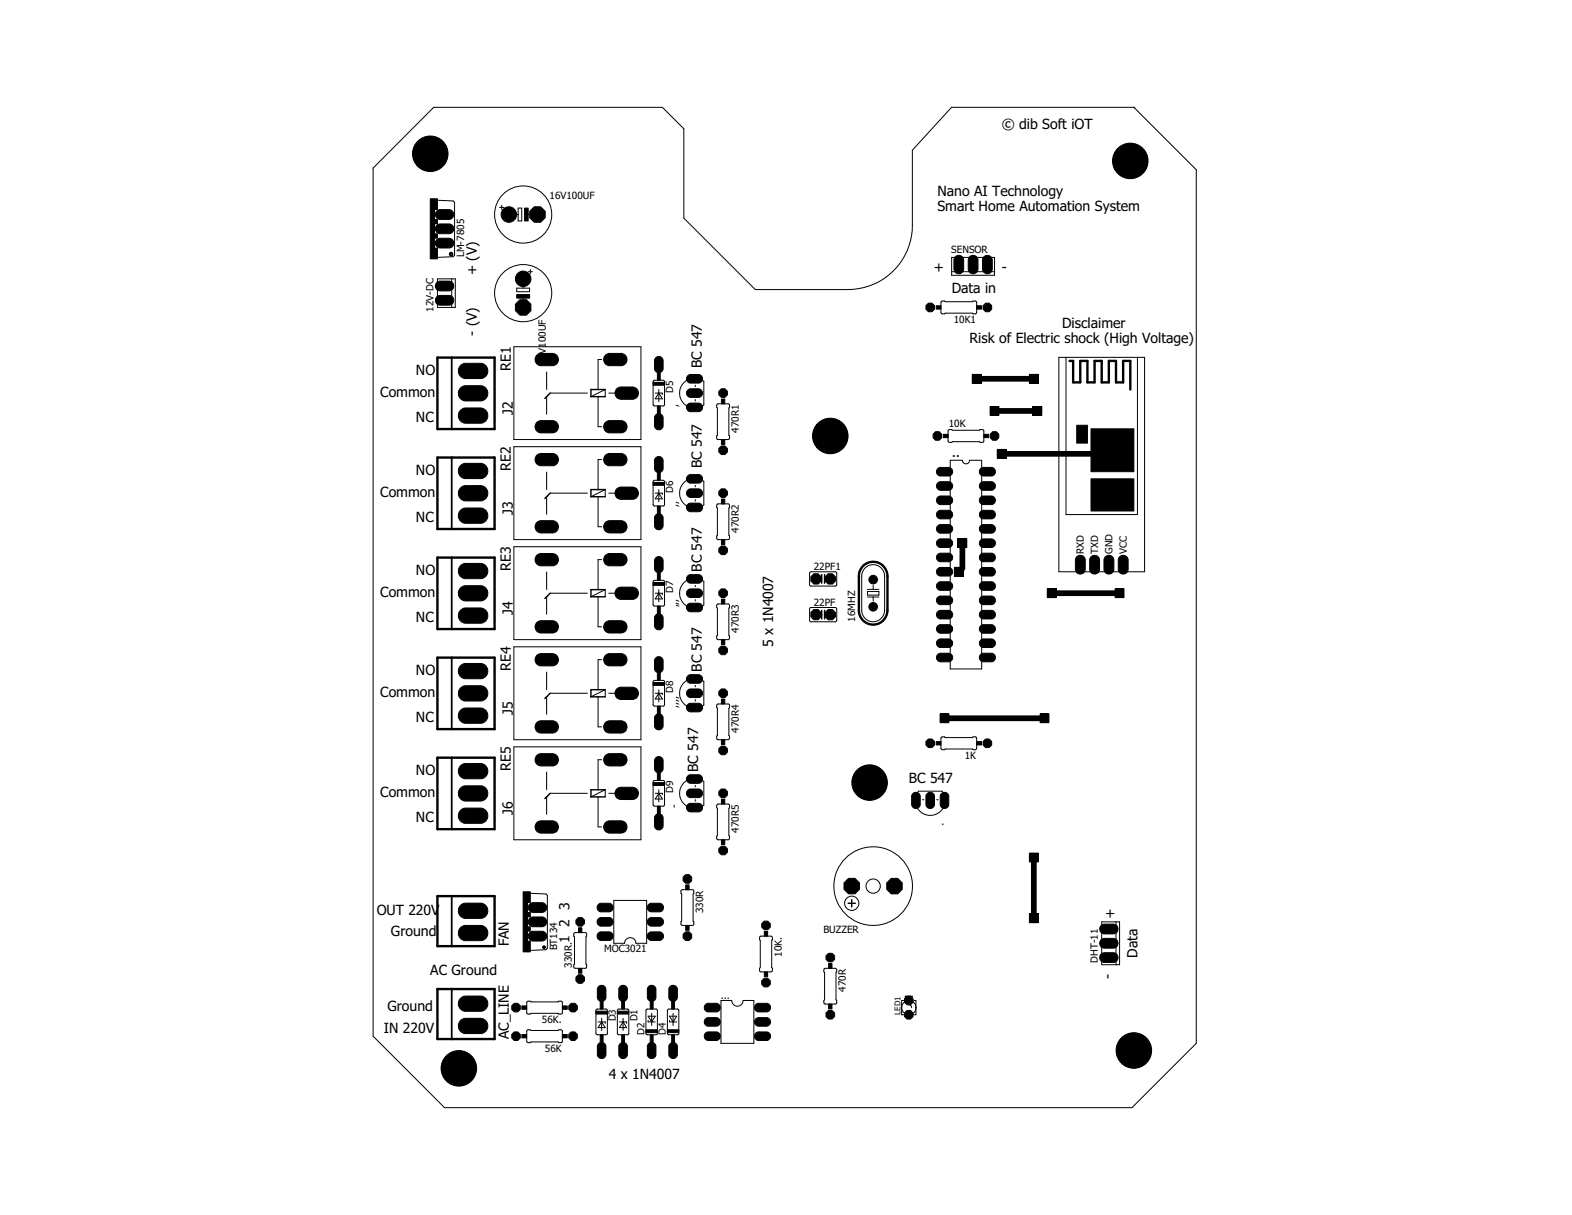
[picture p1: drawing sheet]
<svg xmlns="http://www.w3.org/2000/svg" width="279mm" height="216mm" viewBox="0 0 279 216" stroke-linecap="round" stroke-linejoin="round" font-family="sans-serif">
<path d="M173.6 67.3h10.1M176.8 73h7.6M171 96.5v4.5l-.6 .6M178 80.6h18.4M186.9 105.4h12.1M167.9 127.6h17.8M183.7 152.4v10.8" fill="none" stroke="#000" stroke-width="1"/>
<path d="M169.7 100.9h1.4v1.4h-1.4z" fill="#000" stroke="#000" stroke-width=".18"/>
<circle cx="170.4" cy="101.6" r=".44" fill="#fff" stroke="#000" stroke-width=".18"/>
<path d="M170.4 95.8h1.3v1.4h-1.3z" fill="#000" stroke="#000" stroke-width=".18"/>
<circle cx="171" cy="96.5" r=".44" fill="#fff" stroke="#000" stroke-width=".18"/>
<path d="M186.2 104.7h1.4v1.4h-1.4z" fill="#000" stroke="#000" stroke-width=".18"/>
<circle cx="186.9" cy="105.4" r=".44" fill="#fff" stroke="#000" stroke-width=".18"/>
<path d="M198.3 104.7h1.4v1.4h-1.4z" fill="#000" stroke="#000" stroke-width=".18"/>
<circle cx="199" cy="105.4" r=".44" fill="#fff" stroke="#000" stroke-width=".18"/>
<path d="M183.7 72.3h1.4v1.4h-1.4z" fill="#000" stroke="#000" stroke-width=".18"/>
<circle cx="184.4" cy="73" r=".44" fill="#fff" stroke="#000" stroke-width=".18"/>
<path d="M176.1 72.3h1.3v1.4h-1.3z" fill="#000" stroke="#000" stroke-width=".18"/>
<circle cx="176.8" cy="73" r=".44" fill="#fff" stroke="#000" stroke-width=".18"/>
<path d="M177.4 80h1.3v1.3h-1.3z" fill="#000" stroke="#000" stroke-width=".18"/>
<circle cx="178" cy="80.6" r=".44" fill="#fff" stroke="#000" stroke-width=".18"/>
<path d="M195.8 80h1.3v1.3h-1.3z" fill="#000" stroke="#000" stroke-width=".18"/>
<circle cx="196.4" cy="80.6" r=".44" fill="#fff" stroke="#000" stroke-width=".18"/>
<path d="M183.1 151.7h1.3v1.4h-1.3z" fill="#000" stroke="#000" stroke-width=".18"/>
<circle cx="183.7" cy="152.4" r=".44" fill="#fff" stroke="#000" stroke-width=".18"/>
<path d="M183.1 162.5h1.3v1.4h-1.3z" fill="#000" stroke="#000" stroke-width=".18"/>
<circle cx="183.7" cy="163.2" r=".44" fill="#fff" stroke="#000" stroke-width=".18"/>
<path d="M167.2 127h1.4v1.3h-1.4z" fill="#000" stroke="#000" stroke-width=".18"/>
<circle cx="167.9" cy="127.6" r=".44" fill="#fff" stroke="#000" stroke-width=".18"/>
<path d="M185 127h1.3v1.3h-1.3z" fill="#000" stroke="#000" stroke-width=".18"/>
<circle cx="185.7" cy="127.6" r=".44" fill="#fff" stroke="#000" stroke-width=".18"/>
<path d="M183.1 66.6h1.3v1.4h-1.3z" fill="#000" stroke="#000" stroke-width=".18"/>
<circle cx="183.7" cy="67.3" r=".44" fill="#fff" stroke="#000" stroke-width=".18"/>
<path d="M172.9 66.6h1.4v1.4h-1.4z" fill="#000" stroke="#000" stroke-width=".18"/>
<circle cx="173.6" cy="67.3" r=".44" fill="#fff" stroke="#000" stroke-width=".18"/>
<circle cx="76.5" cy="27.3" r="3" fill="#000" stroke="#000" stroke-width=".18"/>
<circle cx="76.5" cy="27.3" r="2.54" fill="#fff" stroke="#000" stroke-width=".18"/>
<circle cx="200.9" cy="28.6" r="3" fill="#000" stroke="#000" stroke-width=".18"/>
<circle cx="200.9" cy="28.6" r="2.54" fill="#fff" stroke="#000" stroke-width=".18"/>
<circle cx="81.6" cy="189.8" r="3" fill="#000" stroke="#000" stroke-width=".18"/>
<circle cx="81.6" cy="189.8" r="2.54" fill="#fff" stroke="#000" stroke-width=".18"/>
<circle cx="201.5" cy="186.7" r="3" fill="#000" stroke="#000" stroke-width=".18"/>
<circle cx="201.5" cy="186.7" r="2.54" fill="#fff" stroke="#000" stroke-width=".18"/>
<circle cx="154.6" cy="139.1" r="3" fill="#000" stroke="#000" stroke-width=".18"/>
<circle cx="154.6" cy="139.1" r="2.54" fill="#fff" stroke="#000" stroke-width=".18"/>
<circle cx="147.6" cy="77.5" r="3" fill="#000" stroke="#000" stroke-width=".18"/>
<circle cx="147.6" cy="77.5" r="2.54" fill="#fff" stroke="#000" stroke-width=".18"/>
<g fill="#000" stroke="#000" stroke-width=".18">
<path d="M76.5 35.3h.7v10.7h-.7zM77.2 39h.5v.8h-.5zM77.2 35.3h.5v1.9h-.5zM77.6 37.6l.5-.3h1.8a.87 .87 0 0 1 .8 .8 .87 .87 0 0 1-.8 .9h-1.8a.88 .88 0 0 1-.5-1.4zM93.2 37h.7v2.3h-.7zM77.2 44.1h.5v1.9h-.5zM77.2 41.6h.5v.7h-.5zM77.6 42.7l.5-.4h1.8a.87 .87 0 0 1 .8 .9 .87 .87 0 0 1-.8 .9h-1.8a.88 .88 0 0 1-.5-1.4zM77.6 40.1l.5-.3h1.8a.87 .87 0 0 1 .8 .9 .87 .87 0 0 1-.8 .8h-1.8a.88 .88 0 0 1-.5-1.4zM78.8 53.1h.5v.5h-.5zM78.8 50.6h.5v.5h-.5zM77.6 50.3l.5-.3h1.8a.87 .87 0 0 1 .8 .8 .87 .87 0 0 1-.8 .9h-1.8a.88 .88 0 0 1-.5-1.4z"/>
<path d="M77.6 52.8l.5-.3h1.8a.87 .87 0 0 1 .8 .9 .87 .87 0 0 1-.8 .8h-1.8a.88 .88 0 0 1-.5-1.4zM91.8 52.3h2.3v.7h-2.3zM166.4 54.3h.8v.6h-.8zM170.2 46.8h.5v.5h-.5zM169.7 45.7a.88 .88 0 0 1 .9-.3 .88 .88 0 0 1 .7 .7v1.8a.87 .87 0 0 1-.9 .7 .87 .87 0 0 1-.9-.7v-1.8zM172.7 46.8h.5v.5h-.5zM173.6 54.3h.9v.6h-.9zM172.3 45.7a.88 .88 0 0 1 .9-.3 .88 .88 0 0 1 .6 .7v1.8a.87 .87 0 0 1-.8 .7 .87 .87 0 0 1-.9-.7v-1.8zM175.2 46.8h.5v.5h-.5zM174.8 45.7a.88 .88 0 0 1 .9-.3 .88 .88 0 0 1 .7 .7v1.8a.87 .87 0 0 1-.9 .7 .87 .87 0 0 1-.9-.7v-1.8zM81.8 73l.4-.4 .5-.1h2.8a1.36 1.36 0 0 1 1.2 1.4 1.36 1.36 0 0 1-1.2 1.3h-2.8a1.37 1.37 0 0 1-.9-2.2zM81.8 69l.4-.3 .5-.2h2.8a1.36 1.36 0 0 1 1.2 1.4 1.36 1.36 0 0 1-1.2 1.3h-2.8a1.37 1.37 0 0 1-.9-2.2z"/>
<path d="M81.8 65l.4-.3 .5-.1h2.8a1.36 1.36 0 0 1 1.2 1.3 1.36 1.36 0 0 1-1.2 1.4h-2.8a1.37 1.37 0 0 1-.9-2.3zM83.6 65.4h1v1h-1zM83.6 69.4h1v1h-1zM83.6 73.3h1v1.1h-1zM95.3 75.2l.8-.5h2.2a1.1 1.1 0 0 1 1 1.1 1.1 1.1 0 0 1-1 1.1h-2.2a1.12 1.12 0 0 1-.8-1.7zM95.5 63l.6-.2h2.2a1.1 1.1 0 0 1 1 1.1 1.1 1.1 0 0 1-1 1.1h-2.2a1.11 1.11 0 0 1-1-.8 1.11 1.11 0 0 1 .4-1.2zM107.5 63.2l.7-.4h2.3a1.1 1.1 0 0 1 1 1.1 1.1 1.1 0 0 1-1 1.1h-2.3a1.12 1.12 0 0 1-.7-1.8zM107.5 75.2l.7-.5h2.3a1.1 1.1 0 0 1 1 1.1 1.1 1.1 0 0 1-1 1.1h-2.3a1.12 1.12 0 0 1-.7-1.7zM109.5 69.2l.8-.4h2.2a1.1 1.1 0 0 1 1 1.1 1.1 1.1 0 0 1-1 1.1h-2.2a1.12 1.12 0 0 1-.8-1.8zM116.1 67.9h2v.6h-2zM116.8 72.1h.5v1.9h-.5zM116.8 65.7h.5v1.9h-.5z"/>
<path d="M116.5 63.6a.77 .77 0 0 1 .8-.2 .77 .77 0 0 1 .6 .6v1.6a.77 .77 0 0 1-.8 .6 .77 .77 0 0 1-.8-.6v-1.6zM116.5 73.8a.77 .77 0 0 1 .8-.3 .77 .77 0 0 1 .6 .7v1.5a.77 .77 0 0 1-.8 .7 .77 .77 0 0 1-.8-.7v-1.5zM122.2 71.9l.5-.3h1.5a.77 .77 0 0 1 .7 .8 .77 .77 0 0 1-.7 .8h-1.5a.76 .76 0 0 1-.5-1.3zM122.2 66.8l.5-.3h1.5a.77 .77 0 0 1 .7 .8 .77 .77 0 0 1-.7 .8h-1.5a.76 .76 0 0 1-.5-1.3zM122.2 69.4l.5-.3h1.5a.77 .77 0 0 1 .7 .7 .77 .77 0 0 1-.7 .8h-1.5a.76 .76 0 0 1-.5-1.2zM128.2 78.1h.6v.9h-.6zM128.2 70.9h.6v.9h-.6zM167.7 77.2h.8v.6h-.8zM172.8 66.5h1.6v1.6h-1.6zM174.9 77.2h.8v.6h-.8zM176 72.2h1.5v1.6h-1.5zM177.2 79.9h1.6v1.5h-1.6z"/>
<path d="M183 66.5h1.5v1.6h-1.5zM183.6 72.2h1.6v1.6h-1.6zM191.4 75.6h1.9v3.1h-1.9zM193.9 76.2h7.6v7.6h-7.6zM195.7 79.9h1.5v1.5h-1.5zM81.8 90.8l.4-.4 .5-.1h2.8a1.36 1.36 0 0 1 1.2 1.3 1.36 1.36 0 0 1-1.2 1.4h-2.8a1.37 1.37 0 0 1-.9-2.2zM81.8 86.8l.4-.4 .5-.1h2.8a1.36 1.36 0 0 1 1.2 1.4 1.36 1.36 0 0 1-1.2 1.3h-2.8a1.37 1.37 0 0 1-.9-2.2zM81.8 82.8l.4-.3 .5-.2h2.8a1.36 1.36 0 0 1 1.2 1.4 1.36 1.36 0 0 1-1.2 1.3h-2.8a1.37 1.37 0 0 1-.9-2.2zM83.6 83.2h1v1h-1zM83.6 87.1h1v1.1h-1zM83.6 91.1h1v1h-1zM95.3 92.9l.8-.4h2.2a1.1 1.1 0 0 1 1 1.1 1.1 1.1 0 0 1-1 1.1h-2.2a1.12 1.12 0 0 1-.8-1.8z"/>
<path d="M95.3 81l.8-.4h2.2a1.1 1.1 0 0 1 1 1.1 1.1 1.1 0 0 1-1 1.1h-2.2a1.12 1.12 0 0 1-.8-1.8zM107.5 81l.7-.4h2.3a1.1 1.1 0 0 1 1 1.1 1.1 1.1 0 0 1-1 1.1h-2.3a1.12 1.12 0 0 1-.7-1.8zM107.5 92.9l.7-.4h2.3a1.1 1.1 0 0 1 1 1.1 1.1 1.1 0 0 1-1 1.1h-2.3a1.12 1.12 0 0 1-.7-1.8zM109.5 87l.8-.4h2.2a1.1 1.1 0 0 1 1 1 1.1 1.1 0 0 1-1 1.1h-2.2a1.12 1.12 0 0 1-.8-1.7zM116.1 85.7h2v.5h-2zM116.8 89.9h.5v1.9h-.5zM116.8 83.4h.5v1.9h-.5zM116.5 81.4a.77 .77 0 0 1 .8-.3 .77 .77 0 0 1 .6 .7v1.5a.77 .77 0 0 1-.8 .7 .77 .77 0 0 1-.8-.7v-1.5zM116.5 91.6a.77 .77 0 0 1 .8-.3 .77 .77 0 0 1 .6 .6v1.6a.77 .77 0 0 1-.8 .6 .77 .77 0 0 1-.8-.6v-1.6zM122.2 89.7l.5-.3h1.5a.77 .77 0 0 1 .7 .8 .77 .77 0 0 1-.7 .7h-1.5a.76 .76 0 0 1-.5-1.2zM122.2 84.6l.5-.3h1.5a.77 .77 0 0 1 .7 .8 .77 .77 0 0 1-.7 .8h-1.5a.76 .76 0 0 1-.5-1.3zM122.2 87.2l.5-.3h1.5a.77 .77 0 0 1 .7 .7 .77 .77 0 0 1-.7 .8h-1.5a.76 .76 0 0 1-.5-1.2z"/>
<path d="M128.2 95.9h.6v.9h-.6zM128.2 88.7h.6v.8h-.6zM166.6 83.4l.5-.3h1.6a.77 .77 0 0 1 .6 .7 .77 .77 0 0 1-.6 .8h-1.6a.76 .76 0 0 1-.5-1.2zM166.6 85.9l.5-.3h1.6a.77 .77 0 0 1 .6 .8 .77 .77 0 0 1-.6 .7h-1.6a.76 .76 0 0 1-.5-1.2zM166.6 88.4l.5-.3h1.6a.77 .77 0 0 1 .6 .8 .77 .77 0 0 1-.6 .8h-1.6a.76 .76 0 0 1-.5-1.3zM166.6 91l.5-.3h1.6a.77 .77 0 0 1 .6 .7 .77 .77 0 0 1-.6 .8h-1.6a.76 .76 0 0 1-.5-1.2zM166.6 93.5l.5-.3h1.6a.77 .77 0 0 1 .6 .8 .77 .77 0 0 1-.6 .7h-1.6a.76 .76 0 0 1-.5-1.2zM166.6 96.1l.5-.3h1.6a.77 .77 0 0 1 .6 .7 .77 .77 0 0 1-.6 .8h-1.6a.76 .76 0 0 1-.5-1.2zM166.6 98.6l.5-.3h1.6a.77 .77 0 0 1 .6 .8 .77 .77 0 0 1-.6 .7h-1.6a.76 .76 0 0 1-.5-1.2zM170.3 95.7h1.5v1.6h-1.5zM174.2 98.6l.5-.3h1.6a.77 .77 0 0 1 .6 .8 .77 .77 0 0 1-.6 .7h-1.6a.76 .76 0 0 1-.5-1.2zM174.2 96.1l.5-.3h1.6a.77 .77 0 0 1 .6 .7 .77 .77 0 0 1-.6 .8h-1.6a.76 .76 0 0 1-.5-1.2z"/>
<path d="M174.2 93.5l.5-.3h1.6a.77 .77 0 0 1 .6 .8 .77 .77 0 0 1-.6 .7h-1.6a.76 .76 0 0 1-.5-1.2zM174.2 91l.5-.3h1.6a.77 .77 0 0 1 .6 .7 .77 .77 0 0 1-.6 .8h-1.6a.76 .76 0 0 1-.5-1.2zM174.2 88.4l.5-.3h1.6a.77 .77 0 0 1 .6 .8 .77 .77 0 0 1-.6 .8h-1.6a.76 .76 0 0 1-.5-1.3zM174.2 85.9l.5-.3h1.6a.77 .77 0 0 1 .6 .8 .77 .77 0 0 1-.6 .7h-1.6a.76 .76 0 0 1-.5-1.2zM174.2 83.4l.5-.3h1.6a.77 .77 0 0 1 .6 .7 .77 .77 0 0 1-.6 .8h-1.6a.76 .76 0 0 1-.5-1.2zM191.3 99a.89 .89 0 0 1 .9-.3 .89 .89 0 0 1 .7 .7v1.8a.89 .89 0 0 1-.9 .8 .89 .89 0 0 1-.9-.8v-1.8zM193.8 99a.89 .89 0 0 1 1-.3 .89 .89 0 0 1 .6 .7v1.8a.89 .89 0 0 1-.8 .8 .89 .89 0 0 1-.9-.8v-1.8zM193.9 85.1h7.6v5.7h-7.6zM196.4 99a.89 .89 0 0 1 .9-.3 .89 .89 0 0 1 .7 .7v1.8a.89 .89 0 0 1-.9 .8 .89 .89 0 0 1-.9-.8v-1.8zM198.9 99a.89 .89 0 0 1 1-.3 .89 .89 0 0 1 .6 .7v1.8a.89 .89 0 0 1-.9 .8 .89 .89 0 0 1-.8-.8v-1.8zM81.8 108.5l.4-.3 .5-.2h2.8a1.36 1.36 0 0 1 1.2 1.4 1.36 1.36 0 0 1-1.2 1.3h-2.8a1.37 1.37 0 0 1-.9-2.2zM81.8 104.6l.4-.4 .5-.1h2.8a1.36 1.36 0 0 1 1.2 1.3 1.36 1.36 0 0 1-1.2 1.4h-2.8a1.37 1.37 0 0 1-.9-2.2z"/>
<path d="M81.8 100.6l.4-.3 .5-.2h2.8a1.36 1.36 0 0 1 1.2 1.4 1.36 1.36 0 0 1-1.2 1.3h-2.8a1.37 1.37 0 0 1-.9-2.2zM83.6 101h1v1h-1zM83.6 104.9h1v1h-1zM83.6 108.9h1v1h-1zM83.6 118.7h1v1.1h-1zM95.3 110.7l.8-.4h2.2a1.1 1.1 0 0 1 1 1.1 1.1 1.1 0 0 1-1 1.1h-2.2a1.12 1.12 0 0 1-.8-1.8zM95.3 98.8l.8-.4h2.2a1.1 1.1 0 0 1 1 1.1 1.1 1.1 0 0 1-1 1h-2.2a1.12 1.12 0 0 1-.8-1.7zM95.3 116.6l.8-.5h2.2a1.1 1.1 0 0 1 1 1.1 1.1 1.1 0 0 1-1 1.1h-2.2a1.12 1.12 0 0 1-.8-1.7zM107.5 98.8l.7-.4h2.3a1.1 1.1 0 0 1 1 1.1 1.1 1.1 0 0 1-1 1h-2.3a1.12 1.12 0 0 1-.7-1.7zM107.5 110.7l.7-.4h2.3a1.1 1.1 0 0 1 1 1.1 1.1 1.1 0 0 1-1 1.1h-2.3a1.12 1.12 0 0 1-.7-1.8zM107.5 116.6l.7-.5h2.3a1.1 1.1 0 0 1 1 1.1 1.1 1.1 0 0 1-1 1.1h-2.3a1.12 1.12 0 0 1-.7-1.7zM109.5 104.8l.8-.5h2.2a1.1 1.1 0 0 1 1 1.1 1.1 1.1 0 0 1-1 1.1h-2.2a1.12 1.12 0 0 1-.8-1.7z"/>
<path d="M116.1 103.5h2v.5h-2zM116.8 107.7h.5v1.9h-.5zM116.8 101.2h.5v1.9h-.5zM116.8 119h.5v1.9h-.5zM116.5 99.2a.77 .77 0 0 1 .8-.3 .77 .77 0 0 1 .6 .7v1.5a.77 .77 0 0 1-.8 .7 .77 .77 0 0 1-.8-.7v-1.5zM116.5 109.4a.77 .77 0 0 1 .8-.3 .77 .77 0 0 1 .6 .6v1.6a.77 .77 0 0 1-.8 .6 .77 .77 0 0 1-.8-.6v-1.6zM116.5 117a.77 .77 0 0 1 .8-.3 .77 .77 0 0 1 .6 .6v1.6a.77 .77 0 0 1-.8 .6 .77 .77 0 0 1-.8-.6v-1.6zM122.2 107.5l.5-.3h1.5a.77 .77 0 0 1 .7 .7 .77 .77 0 0 1-.7 .8h-1.5a.76 .76 0 0 1-.5-1.2zM122.2 102.4l.5-.3h1.5a.77 .77 0 0 1 .7 .8 .77 .77 0 0 1-.7 .7h-1.5a.76 .76 0 0 1-.5-1.2zM122.2 104.9l.5-.3h1.5a.77 .77 0 0 1 .7 .8 .77 .77 0 0 1-.7 .8h-1.5a.76 .76 0 0 1-.5-1.3zM128.2 113.7h.6v.8h-.6zM128.2 106.5h.6v.8h-.6z"/>
<path d="M166.6 101.1l.5-.3h1.6a.77 .77 0 0 1 .6 .8 .77 .77 0 0 1-.6 .8h-1.6a.76 .76 0 0 1-.5-1.3zM166.6 103.7l.5-.3h1.6a.77 .77 0 0 1 .6 .7 .77 .77 0 0 1-.6 .8h-1.6a.76 .76 0 0 1-.5-1.2zM166.6 106.2l.5-.3h1.6a.77 .77 0 0 1 .6 .8 .77 .77 0 0 1-.6 .7h-1.6a.76 .76 0 0 1-.5-1.2zM166.6 108.8l.5-.3h1.6a.77 .77 0 0 1 .6 .7 .77 .77 0 0 1-.6 .8h-1.6a.76 .76 0 0 1-.5-1.2zM166.6 111.3l.5-.3h1.6a.77 .77 0 0 1 .6 .8 .77 .77 0 0 1-.6 .7h-1.6a.76 .76 0 0 1-.5-1.2zM166.6 113.8l.5-.3h1.6a.77 .77 0 0 1 .6 .8 .77 .77 0 0 1-.6 .8h-1.6a.76 .76 0 0 1-.5-1.3zM166.6 116.4l.5-.3h1.6a.77 .77 0 0 1 .6 .7 .77 .77 0 0 1-.6 .8h-1.6a.76 .76 0 0 1-.5-1.2zM169.6 100.8h1.6v1.6h-1.6zM174.2 116.4l.5-.3h1.6a.77 .77 0 0 1 .6 .7 .77 .77 0 0 1-.6 .8h-1.6a.76 .76 0 0 1-.5-1.2zM174.2 113.8l.5-.3h1.6a.77 .77 0 0 1 .6 .8 .77 .77 0 0 1-.6 .8h-1.6a.76 .76 0 0 1-.5-1.3zM174.2 111.3l.5-.3h1.6a.77 .77 0 0 1 .6 .8 .77 .77 0 0 1-.6 .7h-1.6a.76 .76 0 0 1-.5-1.2zM174.2 108.8l.5-.3h1.6a.77 .77 0 0 1 .6 .7 .77 .77 0 0 1-.6 .8h-1.6a.76 .76 0 0 1-.5-1.2z"/>
<path d="M174.2 106.2l.5-.3h1.6a.77 .77 0 0 1 .6 .8 .77 .77 0 0 1-.6 .7h-1.6a.76 .76 0 0 1-.5-1.2zM174.2 103.7l.5-.3h1.6a.77 .77 0 0 1 .6 .7 .77 .77 0 0 1-.6 .8h-1.6a.76 .76 0 0 1-.5-1.2zM174.2 101.1l.5-.3h1.6a.77 .77 0 0 1 .6 .8 .77 .77 0 0 1-.6 .8h-1.6a.76 .76 0 0 1-.5-1.3zM186.1 104.6h1.6v1.6h-1.6zM198.2 104.6h1.6v1.6h-1.6zM81.8 126.3l.4-.3 .5-.2h2.8a1.36 1.36 0 0 1 1.2 1.4 1.36 1.36 0 0 1-1.2 1.3h-2.8a1.37 1.37 0 0 1-.9-2.2zM81.8 122.3l.4-.3 .5-.1h2.8a1.36 1.36 0 0 1 1.2 1.3 1.36 1.36 0 0 1-1.2 1.4h-2.8a1.37 1.37 0 0 1-.9-2.3zM81.8 118.4l.4-.4 .5-.1h2.8a1.36 1.36 0 0 1 1.2 1.4 1.36 1.36 0 0 1-1.2 1.3h-2.8a1.37 1.37 0 0 1-.9-2.2zM82 136l.7-.3h2.8a1.36 1.36 0 0 1 1.2 1.3 1.36 1.36 0 0 1-1.2 1.4h-2.8a1.36 1.36 0 0 1-1.2-1 1.36 1.36 0 0 1 .5-1.4zM83.6 122.7h1v1h-1zM83.6 126.7h1v1h-1zM83.6 136.5h1v1h-1z"/>
<path d="M95.3 128.5l.8-.4h2.2a1.1 1.1 0 0 1 1 1.1 1.1 1.1 0 0 1-1 1.1h-2.2a1.12 1.12 0 0 1-.8-1.8zM95.3 134.3l.8-.4h2.2a1.1 1.1 0 0 1 1 1.1 1.1 1.1 0 0 1-1 1.1h-2.2a1.12 1.12 0 0 1-.8-1.8zM107.5 128.5l.7-.4h2.3a1.1 1.1 0 0 1 1 1.1 1.1 1.1 0 0 1-1 1.1h-2.3a1.12 1.12 0 0 1-.7-1.8zM107.5 134.3l.7-.4h2.3a1.1 1.1 0 0 1 1 1.1 1.1 1.1 0 0 1-1 1.1h-2.3a1.12 1.12 0 0 1-.7-1.8zM109.5 122.5l.8-.4h2.2a1.1 1.1 0 0 1 1 1.1 1.1 1.1 0 0 1-1 1.1h-2.2a1.12 1.12 0 0 1-.8-1.8zM116.1 121.3h2v.5h-2zM116.1 139.1h2v.5h-2zM116.8 125.5h.5v1.9h-.5zM116.8 136.8h.5v1.9h-.5zM116.5 127.1a.77 .77 0 0 1 .8-.2 .77 .77 0 0 1 .6 .6v1.5a.77 .77 0 0 1-.8 .7 .77 .77 0 0 1-.8-.7v-1.5zM116.5 134.7a.77 .77 0 0 1 .8-.2 .77 .77 0 0 1 .6 .6v1.6a.77 .77 0 0 1-.8 .6 .77 .77 0 0 1-.8-.6v-1.6zM122.2 125.3l.5-.3h1.5a.77 .77 0 0 1 .7 .7 .77 .77 0 0 1-.7 .8h-1.5a.76 .76 0 0 1-.5-1.2z"/>
<path d="M122.2 120.2l.5-.3h1.5a.77 .77 0 0 1 .7 .7 .77 .77 0 0 1-.7 .8h-1.5a.76 .76 0 0 1-.5-1.2zM122.2 122.7l.5-.3h1.5a.77 .77 0 0 1 .7 .8 .77 .77 0 0 1-.7 .8h-1.5a.76 .76 0 0 1-.5-1.3zM122.2 138l.5-.3h1.5a.77 .77 0 0 1 .7 .7 .77 .77 0 0 1-.7 .8h-1.5a.76 .76 0 0 1-.5-1.2zM128.2 131.4h.6v.9h-.6zM128.2 124.2h.6v.9h-.6zM166.4 131.8h.8v.6h-.8zM167.1 126.9h1.6v1.5h-1.6zM173.6 131.8h.9v.6h-.9zM184.9 126.9h1.5v1.5h-1.5zM81.8 144.1l.4-.4 .5-.1h2.8a1.36 1.36 0 0 1 1.2 1.3 1.36 1.36 0 0 1-1.2 1.4h-2.8a1.37 1.37 0 0 1-.9-2.2zM81.8 140.1l.4-.3 .5-.2h2.8a1.36 1.36 0 0 1 1.2 1.4 1.36 1.36 0 0 1-1.2 1.3h-2.8a1.37 1.37 0 0 1-.9-2.2zM83.6 140.5h1v1h-1z"/>
<path d="M83.6 144.4h1v1.1h-1zM93 158.5h.7v10.6h-.7zM93.7 158.5h.6v1.9h-.6zM95.3 146.3l.8-.4h2.2a1.1 1.1 0 0 1 1 1 1.1 1.1 0 0 1-1 1.1h-2.2a1.12 1.12 0 0 1-.8-1.7zM107.5 146.3l.7-.4h2.3a1.1 1.1 0 0 1 1 1 1.1 1.1 0 0 1-1 1.1h-2.3a1.12 1.12 0 0 1-.7-1.7zM109.7 140.1l.6-.2h2.2a1.1 1.1 0 0 1 1 1.1 1.1 1.1 0 0 1-1 1.1h-2.2a1.11 1.11 0 0 1-1-.8 1.11 1.11 0 0 1 .4-1.2zM116.8 143.3h.5v1.9h-.5zM116.5 144.9a.77 .77 0 0 1 .8-.3 .77 .77 0 0 1 .6 .7v1.5a.77 .77 0 0 1-.8 .7 .77 .77 0 0 1-.8-.7v-1.5zM121.9 157.2h.6v.9h-.6zM122.2 143l.5-.3h1.5a.77 .77 0 0 1 .7 .8 .77 .77 0 0 1-.7 .8h-1.5a.76 .76 0 0 1-.5-1.3zM122.2 140.5l.5-.3h1.5a.77 .77 0 0 1 .7 .8 .77 .77 0 0 1-.7 .7h-1.5a.76 .76 0 0 1-.5-1.2zM128.2 149.2h.6v.9h-.6z"/>
<path d="M128.2 142h.6v.9h-.6zM162.2 141.1a.77 .77 0 0 1 .8-.3 .77 .77 0 0 1 .6 .7v1.5a.77 .77 0 0 1-.8 .7 .77 .77 0 0 1-.8-.7v-1.5zM164.7 141.1a.77 .77 0 0 1 .8-.3 .77 .77 0 0 1 .6 .7v1.5a.77 .77 0 0 1-.8 .7 .77 .77 0 0 1-.7-.7v-1.5zM167.3 141.1a.77 .77 0 0 1 .8-.3 .77 .77 0 0 1 .5 .7v1.5a.77 .77 0 0 1-.7 .7 .77 .77 0 0 1-.8-.7v-1.5zM183 151.6h1.5v1.6h-1.5zM81.8 177.5l.4-.4 .5-.1h2.8a1.36 1.36 0 0 1 1.2 1.4 1.36 1.36 0 0 1-1.2 1.3h-2.8a1.37 1.37 0 0 1-.9-2.2zM81.8 161l.4-.4 .5-.1h2.8a1.36 1.36 0 0 1 1.2 1.3 1.36 1.36 0 0 1-1.2 1.4h-2.8a1.37 1.37 0 0 1-.9-2.2zM82 164.7l.7-.3h2.8a1.36 1.36 0 0 1 1.2 1.4 1.36 1.36 0 0 1-1.2 1.4h-2.8a1.36 1.36 0 0 1-1.2-1 1.36 1.36 0 0 1 .5-1.5zM83.6 177.8h1v1.1h-1zM83.6 161.3h1v1h-1zM83.6 165.3h1v1h-1zM92.8 178.8h.8v.5h-.8z"/>
<path d="M93.7 167.2h.6v1.9h-.6zM93.7 164.7h.6v.8h-.6zM93.7 162.2h.6v.7h-.6zM94.1 165.8l.6-.3h1.7a.87 .87 0 0 1 .8 .8 .87 .87 0 0 1-.8 .9h-1.7a.88 .88 0 0 1-.6-1.4zM94.1 163.3l.6-.4h1.7a.87 .87 0 0 1 .8 .9 .87 .87 0 0 1-.8 .9h-1.7a.88 .88 0 0 1-.6-1.4zM94.1 160.7l.6-.3h1.7a.87 .87 0 0 1 .8 .9 .87 .87 0 0 1-.8 .8h-1.7a.88 .88 0 0 1-.6-1.4zM100 178.8h.8v.5h-.8zM102.8 164.9h.6v.8h-.6zM102.8 172.1h.6v.8h-.6zM105.9 179.7h2v.5h-2zM106.7 177.4h.5v1.9h-.5zM106.3 163.3l.5-.3h1.5a.77 .77 0 0 1 .7 .8 .77 .77 0 0 1-.7 .8h-1.5a.76 .76 0 0 1-.5-1.3z"/>
<path d="M106.3 165.9l.5-.3h1.5a.77 .77 0 0 1 .7 .7 .77 .77 0 0 1-.7 .8h-1.5a.76 .76 0 0 1-.5-1.2zM106.3 160.8l.5-.3h1.5a.77 .77 0 0 1 .7 .8 .77 .77 0 0 1-.7 .7h-1.5a.76 .76 0 0 1-.5-1.2zM106.3 175.4a.77 .77 0 0 1 .8-.3 .77 .77 0 0 1 .6 .6v1.6a.77 .77 0 0 1-.8 .6 .77 .77 0 0 1-.7-.6v-1.6zM109.7 179.7h2.1v.5h-2.1zM110.5 177.4h.5v1.9h-.5zM110.1 175.4a.77 .77 0 0 1 .8-.3 .77 .77 0 0 1 .6 .6v1.6a.77 .77 0 0 1-.8 .6 .77 .77 0 0 1-.7-.6v-1.6zM115.2 175.4a.77 .77 0 0 1 .8-.3 .77 .77 0 0 1 .6 .6v1.6a.77 .77 0 0 1-.8 .6 .77 .77 0 0 1-.7-.6v-1.6zM115.6 177.4h.5v1.9h-.5zM115.2 165.9l.5-.3h1.6a.77 .77 0 0 1 .6 .7 .77 .77 0 0 1-.6 .8h-1.6a.76 .76 0 0 1-.5-1.2zM115.2 163.3l.5-.3h1.6a.77 .77 0 0 1 .6 .8 .77 .77 0 0 1-.6 .8h-1.6a.76 .76 0 0 1-.5-1.3zM115.2 160.8l.5-.3h1.6a.77 .77 0 0 1 .6 .8 .77 .77 0 0 1-.6 .7h-1.6a.76 .76 0 0 1-.5-1.2zM119 175.4a.77 .77 0 0 1 .8-.3 .77 .77 0 0 1 .6 .6v1.6a.77 .77 0 0 1-.8 .6 .77 .77 0 0 1-.7-.6v-1.6z"/>
<path d="M119.4 177.4h.5v1.9h-.5zM121.9 164.5h.6v.8h-.6zM125.3 178.6l.5-.3h1.6a.77 .77 0 0 1 .6 .7 .77 .77 0 0 1-.6 .8h-1.6a.76 .76 0 0 1-.5-1.2zM135.8 172.7h.6v.9h-.6zM135.8 165.5h.6v.8h-.6zM134.4 178.4l.4-.1h1.5a.77 .77 0 0 1 .7 .7 .77 .77 0 0 1-.7 .8h-1.5a.76 .76 0 0 1-.7-.6 .76 .76 0 0 1 .3-.8zM147.3 178.4h.6v.9h-.6zM147.3 171.2h.6v.9h-.6zM160.9 177h1.3v.1h-1.3zM183 162.4h1.5v1.6h-1.5zM196.8 169.9h.5v.5h-.5zM196.8 167.4h.5v.5h-.5z"/>
<path d="M196.8 164.8h.5v.5h-.5zM195.6 164.5l.6-.3h1.8a.87 .87 0 0 1 .7 .9 .87 .87 0 0 1-.7 .8h-1.8a.88 .88 0 0 1-.6-1.4zM195.6 167.1l.6-.3h1.8a.87 .87 0 0 1 .7 .8 .87 .87 0 0 1-.7 .9h-1.8a.88 .88 0 0 1-.6-1.4zM195.6 169.6l.6-.3h1.8a.87 .87 0 0 1 .7 .9 .87 .87 0 0 1-.7 .8h-1.8a.88 .88 0 0 1-.6-1.4zM81.8 181.4l.4-.3 .5-.1h2.8a1.36 1.36 0 0 1 1.2 1.3 1.36 1.36 0 0 1-1.2 1.4h-2.8a1.37 1.37 0 0 1-.9-2.3zM83.6 181.8h1v1h-1zM92.8 183.8h.8v.6h-.8zM100 183.8h.8v.6h-.8zM106.7 183.9h.5v1.9h-.5zM106.3 185.5a.77 .77 0 0 1 .8-.2 .77 .77 0 0 1 .6 .6v1.5a.77 .77 0 0 1-.8 .7 .77 .77 0 0 1-.7-.7v-1.5zM110.5 183.9h.5v1.9h-.5zM110.1 185.5a.77 .77 0 0 1 .8-.2 .77 .77 0 0 1 .6 .6v1.5a.77 .77 0 0 1-.8 .7 .77 .77 0 0 1-.7-.7v-1.5z"/>
<path d="M114.8 183h2v.5h-2zM115.2 185.5a.77 .77 0 0 1 .8-.2 .77 .77 0 0 1 .6 .6v1.5a.77 .77 0 0 1-.8 .7 .77 .77 0 0 1-.7-.7v-1.5zM115.6 183.9h.5v1.9h-.5zM118.6 183h2v.5h-2zM119 185.5a.77 .77 0 0 1 .8-.2 .77 .77 0 0 1 .6 .6v1.5a.77 .77 0 0 1-.8 .7 .77 .77 0 0 1-.7-.7v-1.5zM119.4 183.9h.5v1.9h-.5zM125.3 181.1l.5-.3h1.6a.77 .77 0 0 1 .6 .8 .77 .77 0 0 1-.6 .8h-1.6a.76 .76 0 0 1-.5-1.3zM125.3 183.7l.5-.3h1.6a.77 .77 0 0 1 .6 .7 .77 .77 0 0 1-.6 .8h-1.6a.76 .76 0 0 1-.5-1.2zM134.4 181l.4-.2h1.5a.77 .77 0 0 1 .7 .8 .77 .77 0 0 1-.7 .8h-1.5a.76 .76 0 0 1-.7-.6 .76 .76 0 0 1 .3-.8zM134.4 183.5l.4-.1h1.5a.77 .77 0 0 1 .7 .7 .77 .77 0 0 1-.7 .8h-1.5a.76 .76 0 0 1-.7-.6 .76 .76 0 0 1 .3-.8z"/>
<circle cx="95.5" cy="38.1" r="1.49"/>
<circle cx="93" cy="54.6" r="1.49"/>
<circle cx="165.3" cy="54.6" r=".83"/>
<circle cx="175.5" cy="54.6" r=".83"/>
<circle cx="128.5" cy="69.8" r=".83"/>
<circle cx="166.6" cy="77.5" r=".83"/>
<circle cx="176.8" cy="77.5" r=".83"/>
<circle cx="128.5" cy="87.6" r=".83"/>
<circle cx="128.5" cy="80" r=".83"/>
<circle cx="128.5" cy="97.8" r=".83"/>
<circle cx="128.5" cy="105.4" r=".83"/>
<circle cx="128.5" cy="115.6" r=".83"/>
<circle cx="145" cy="109.2" r=".99"/>
<circle cx="145" cy="102.9" r=".99"/>
<circle cx="147.6" cy="109.2" r=".99"/>
<circle cx="147.6" cy="102.9" r=".99"/>
<circle cx="128.5" cy="133.3" r=".83"/>
<circle cx="128.5" cy="123.2" r=".83"/>
<circle cx="165.3" cy="132.1" r=".83"/>
<circle cx="175.5" cy="132.1" r=".83"/>
<circle cx="122.2" cy="156.2" r=".83"/>
<circle cx="128.5" cy="141" r=".83"/>
<circle cx="128.5" cy="151.1" r=".83"/>
<circle cx="151.4" cy="157.5" r="1.49"/>
<circle cx="159" cy="157.5" r="1.49"/>
<circle cx="91.7" cy="179" r=".83"/>
<circle cx="101.9" cy="179" r=".83"/>
<circle cx="103.1" cy="174" r=".83"/>
<circle cx="103.1" cy="163.8" r=".83"/>
<circle cx="122.2" cy="166.3" r=".83"/>
<circle cx="136.1" cy="164.4" r=".83"/>
<circle cx="136.1" cy="174.6" r=".83"/>
<circle cx="147.6" cy="170.2" r=".83"/>
<circle cx="161.5" cy="177.8" r=".83"/>
<circle cx="91.7" cy="184.1" r=".83"/>
<circle cx="101.9" cy="184.1" r=".83"/>
<circle cx="147.6" cy="180.3" r=".83"/>
<circle cx="161.5" cy="180.3" r=".83"/>
</g>
<g fill="#000" stroke="#000" stroke-width=".18">
<path d="M80 44.9a.32 .32 0 0 1 .5 .1 .32 .32 0 0 1-.3 .5 .32 .32 0 0 1-.3-.4l.3-.1 .2 .1a.24 .24 0 0 1-.3 .2 .24 .24 0 0 1-.2-.3z" fill-rule="evenodd"/>
<circle cx="76.5" cy="27.3" r="3.2"/>
<circle cx="90.4" cy="38.1" r="1.38"/>
<circle cx="200.9" cy="28.6" r="3.2"/>
<circle cx="93" cy="49.6" r="1.38"/>
<circle cx="147.6" cy="77.5" r="3.2"/>
<circle cx="155.2" cy="107.8" r=".76"/>
<circle cx="155.2" cy="103" r=".76"/>
<circle cx="154.6" cy="139.1" r="3.2"/>
<circle cx="96.7" cy="168.3" r=".25"/>
<circle cx="81.6" cy="189.8" r="3.2"/>
<circle cx="201.5" cy="186.7" r="3.2"/>
</g>
<g fill="none" stroke="#000" stroke-width=".18">
<path d="M77.1 19.1h40.6l3.8 3.8v15.9l12.7 12.7h16.5a11.4 11.4 0 0 0 11.5-11.5v-13.3l6.9-7.6h32.4l11.1 11.1v155.2l-11.4 11.4h-122.2l-12.7-12.7v-154.2zM201.5 19.1h.1M77.6 35.6l2.9 .1 .3 .3v9.4l-.3 .2-2.9 .1M88.8 36.9h.8M89.2 36.5v.7M91.8 38.1h.3M92.1 37h.6v2.3h-.6zM93.6 38.1h.5M77.7 49.6h3.2v5h-3.2zM80.3 49.6v5M91.8 51.2h2.3v.6h-2.3zM93 50.9v.3"/>
<path d="M93 52.7v.5M93.9 48.3h.7M94.3 47.9v.8M167.3 53.6h5.5l.2-.1h.4l.2 .2v1.9l-.3 .2h-.3l-.2-.2h-4.8l-.1 .2h-.5l-.2-.3zM169.1 48.3h7.7M169.1 45.7h7.7v3.2h-7.7zM91.3 61.6h22.6v16.5h-22.6zM91.3 79.4h22.6v16.5h-22.6zM97.2 66.1v3.1M97.2 70.5v3.1M97.8 69.8h6.6M105 70.5l2.6-1.3v1.3"/>
<path d="M106.3 70.5v5.3h.6M106.9 63.9h-.6v5.3M108.2 69.8h1M116.2 67.6h1.7l.2 .1v4.2l-.1 .2h-1.7l-.2-.1zM116.5 69.8h1.2v.3M117.1 69.2v2.2M117.1 69.8l.6 1.1h-1.2zM122.3 67.4a2.68 2.68 0 0 0-1.5 2.4 2.68 2.68 0 0 0 1.5 2.5M123.6 68.5v.2M123.6 71v.3M124.6 67.4l.5 .4v4.1l-.5 .4M127.5 71.8h1.9l.2 .1 .1 .5-.2 .1v4.8l.2 .2v.4l-.2 .2h-1.9l-.2-.1v-.5l.1-.2v-4.8l-.1-.1z"/>
<path d="M168.6 76.4l.5-.1 .2 .2h4.8l.1-.2h.5l.2 .3-.1 1.9-.2 .1h-.4l-.1-.1h-4.8l-.2 .1h-.4l-.2-.2zM188.2 63.5h15.2v38.1h-15.2zM189.5 63.5v27.9h12.7v-27.9M91.3 97.2h22.6v16.5h-22.6zM97.2 83.9v3.1M97.2 88.3v3.1M97.8 87.6h6.6M105 88.3l2.6-1.3v1.3M106.3 88.3v5.3h.6M106.9 81.7h-.6v5.3M106.9 99.4h-.6v5.4M108.2 87.6h1"/>
<path d="M116.2 85.4l1.7-.1 .2 .2v4.2l-.1 .2h-1.7l-.2-.1zM116.5 87.6h1.2v.3M117.1 87v2.2M117.1 87.6l.6 1h-1.2zM122.3 85.2a2.68 2.68 0 0 0-1.5 2.4 2.68 2.68 0 0 0 1.5 2.4M123.6 86.2v.3M123.6 88.8v.2M124.6 85.2l.5 .3v4.2l-.5 .3M127.5 89.6l1.9-.1 .2 .2 .1 .5-.2 .1v4.8l.2 .1v.4l-.2 .3h-1.9l-.2-.2v-.5l.1-.1v-4.8l-.1-.1zM168.9 81.8h2.1a.63 .63 0 0 0 .7 .6 .63 .63 0 0 0 .6-.6h2.2v37.1h-5.6zM91.3 114.9h22.6v16.5h-22.6zM97.2 101.6v3.2"/>
<path d="M97.2 106v3.1M97.2 119.4v3.2M97.8 105.4h6.6M105 106l2.6-1.2v1.2M106.3 106v5.4h.6M106.9 117.2h-.6v5.4M108.2 105.4h1M116.1 103.3l.2-.2h1.6l.2 .2v4.1l-.1 .3h-1.7l-.2-.2zM116.5 105.4h1.2v.3M117.1 104.8v2.1M117.1 105.4l.6 1h-1.2zM122.3 103a2.68 2.68 0 0 0-1.5 2.4 2.68 2.68 0 0 0 1.5 2.4"/>
<path d="M123.6 104v.3M123.6 106.6v.2M124.6 103l.5 .3v4.2l-.5 .3M127.5 107.4l1.9-.1 .2 .2 .1 .4-.2 .2v4.8l.2 .1v.4l-.2 .2-1.9 .1-.2-.2v-.5l.1-.1v-4.8l-.1-.2zM144 108h4.5l.2 .2v2.1l-.2 .2h-4.5l-.1-.3zM144 101.7l4.5-.1 .2 .3v2.1l-.2 .1h-4.5l-.1-.2zM145.9 109.2h.1M145.9 102.9h.1M146.6 109.2h.1M146.6 102.9h.1M153.8 100.9a2.03 2.03 0 0 1 2.2-.4 2.03 2.03 0 0 1 1.2 1.9v6.1a2.03 2.03 0 0 1-2 2 2.03 2.03 0 0 1-2-2v-6.1a1.96 1.96 0 0 1 .6-1.5zM154.2 105.1h2v.6h-2z"/>
<path d="M154.2 104.7h2M154.2 106.1h2M155.2 104v.7M155.2 106.1v.7M91.3 132.7h22.6v16.5h-22.6zM97.2 123.8v3.1M97.2 137.2v3.1M97.8 123.2h6.6M105 123.8l2.6-1.2v1.2M106.3 123.8v5.4h.6M106.9 135h-.6v5.3M108.2 123.2h1"/>
<path d="M116.2 121l1.7-.1 .2 .2v4.1l-.1 .3h-1.7l-.2-.2zM116.2 138.7h1.7l.2 .1v4.2l-.1 .2-1.7 .1-.2-.2zM116.5 123.2h1.2v.2M117.1 122.6v2.1M117.1 123.2l.6 1h-1.2zM122.3 120.8a2.68 2.68 0 0 0-1.5 2.4 2.68 2.68 0 0 0 1.5 2.4M122.3 138.6a2.68 2.68 0 0 0-1.5 2.4 2.68 2.68 0 0 0 1.5 2.4M123.6 121.8v.2M123.6 124.3v.3M123.6 139.6v.2M124.6 120.8l.5 .3v4.2l-.5 .3M124.6 138.5l.5 .4v4.2l-.5 .3"/>
<path d="M127.5 125.2l1.9-.1 .2 .1 .1 .5-.2 .2v4.8l.2 .1v.4l-.2 .2h-1.9l-.2-.1v-.5l.1-.1v-4.8l-.1-.2zM167.3 131l5.5 .1 .2-.2 .4 .1 .2 .2v1.9l-.3 .1h-.3l-.2-.1h-4.8l-.1 .1h-.5l-.2-.2zM94.1 158.7l2.9 .2 .3 .2v9.4l-.3 .3-2.9 .1M97.2 141.6v3.1M97.8 141h6.6M105 141.6l2.6-1.3v1.3M106.3 141.6v5.3h.6M108.2 141h1M109.1 160h5.8v7.6h-1.9a1.02 1.02 0 0 0-1-1 1.02 1.02 0 0 0-1 1h-1.9zM116.5 141h1.2v.2M117.1 140.3v2.2M117.1 141l.6 1h-1.2z"/>
<path d="M121.1 158.2l2-.1 .2 .2v.4l-.1 .2v4.8l.1 .1v.4l-.1 .2h-1.9l-.2-.1-.1-.5 .2-.1v-4.8l-.2-.2zM123.6 142.1v.3M127.5 142.9h1.9l.2 .1 .1 .5-.2 .1v4.9l.2 .1v.4l-.2 .2h-1.9l-.2-.1v-.5l.1-.1v-4.9l-.1-.1zM162.9 143.4a2.66 2.66 0 0 0 2.4 1.5 2.66 2.66 0 0 0 2.4-1.5M163.9 142.1h.3M166.5 142.1h.3M167.7 141.1l-.3-.5h-4.2l-.3 .5M93.7 178l.6-.1 .1 .1h4.8l.1-.1h.5l.1 .2v1.9l-.2 .2h-.4l-.1-.1h-4.8l-.1 .1h-.5l-.2-.2zM102.1 165.8l1.9-.1 .2 .2 .1 .4-.2 .2v4.8l.2 .1v.4l-.2 .2-1.9 .1-.2-.2v-.5l.1-.1v-4.8l-.1-.2zM106 179.4l1.7-.1 .2 .2v4.1l-.1 .3h-1.6l-.3-.2zM109.8 179.4l1.7-.1 .2 .2 .1 4.1-.2 .3h-1.6l-.3-.2zM114.9 179.4l1.7-.1 .2 .2v4.1l-.1 .3h-1.6l-.3-.2z"/>
<path d="M118.7 179.4l1.7-.1 .2 .2v4.1l-.1 .3h-1.6l-.3-.2zM128.1 177.8h1.9a1.02 1.02 0 0 0 1.1 1 1.02 1.02 0 0 0 1-1h1.9v7.6h-5.9zM135.1 166.4l1.9-.1 .3 .2v.5l-.1 .1v4.8l.1 .2v.3l-.2 .3h-1.8l-.3-.1v-.5l.1-.2zM146.5 172.1h2l.2 .1v.5l-.1 .1v4.9l.1 .1v.4l-.2 .2h-1.8l-.2-.1-.1-.5 .2-.1zM160.6 177.8h-.3v2.5h.3M160.7 178.1a1.26 1.26 0 0 0 0 1.9M161.5 178.5l.4 .3 .1 .2M162.3 178.1a1.3 1.3 0 0 1 0 1.9M162.4 177.8h.4v2.5h-.4M195.8 163.8h3.2v7.6h-3.2zM198.4 163.8v7.6M93.7 183.1l.6-.1 .1 .1h4.8l.1-.1h.5l.1 .2v1.9l-.2 .2h-.4l-.1-.2h-4.8l-.1 .2h-.5l-.2-.2z"/>
<path d="M106.3 181.6h1.3v.2M106.9 181.6l.7 1h-1.3zM106.9 181v2.1M110.1 181.6h1.3v.2M110.7 181v2.1M110.7 181.6l.7 1h-1.3zM115.2 181.3v.3h1.3M115.2 180.6h1.3l-.7 1zM115.8 180.1v2.1M119 181.3v.3h1.3M119 180.6h1.3l-.7 1zM119.6 180.1v2.1"/>
<circle cx="93" cy="38.1" r="5.1"/>
<circle cx="93" cy="52.1" r="5.1"/>
<circle cx="155.2" cy="157.5" r="7"/>
<circle cx="155.2" cy="157.5" r="1.27"/>
<circle cx="151.4" cy="160.5" r="1.27"/>
</g>
<g fill="none" stroke="#000" stroke-width=".25">
<path d="M97.8 69.8l-1 1M107.6 69.2h-2.6v1.3h2.6M97.8 87.6l-1 1M107.6 87h-2.6v1.3h2.6M97.8 105.4l-1 .9M107.6 104.8h-2.6v1.2h2.6M146 102.1v1.5M146 108.5v1.5M146.6 102.1v1.5M146.6 108.5v1.5M97.8 123.2l-1 .9M107.6 122.6h-2.6v1.2h2.6"/>
<path d="M97.8 141l-1 .9M107.6 140.3h-2.6v1.3h2.6M151.4 159.9v1.2M150.7 160.5h1.3"/>
</g>
<path d="M77.7 63.5h10.2v12.7h-10.2zM190.1 64.1h.6v3.8h1.3v-3.8h1.3v3.8h1.2v-3.8h1.3v3.8h1.3v-3.8h1.3v3.8h1.2v-3.8h1.3v5.1M77.7 81.3h10.2v12.7h-10.2zM77.7 99.1h10.2v12.7h-10.2zM77.7 116.9h10.2v12.7h-10.2zM153.5 100.4a2.55 2.55 0 0 1 2.8-.3 2.55 2.55 0 0 1 1.4 2.3v6.1a2.54 2.54 0 0 1-2.5 2.5 2.54 2.54 0 0 1-2.5-2.5v-6.1a2.55 2.55 0 0 1 .8-2zM77.7 134.6h10.2v12.7h-10.2zM77.7 159.2h10.2v8.9h-10.2zM77.7 175.7h10.2v8.9h-10.2z" fill="none" stroke="#000" stroke-width=".42"/>
<path d="M80.3 63.5v12.7M80.3 81.3v12.7M80.3 99.1v12.7M80.3 116.9v12.7M80.3 134.6v12.7M80.3 159.2v8.9M80.3 175.7v8.9" fill="none" stroke="#000" stroke-width=".32"/>
<g font-size="2.5">
<text x="178" y="22.9">© dib Soft iOT</text>
<text x="166.6" y="34.8">Nano AI Technology</text>
<text x="166.6" y="37.5">Smart Home Automation System</text>
<text x="84.7" y="48.9" transform="rotate(-90 84.7 48.9)">+ (V)</text>
<text x="166" y="48.3">+</text>
<text x="169.1" y="52.1">Data in</text>
<text x="178" y="48.3">-</text>
<text x="84.7" y="59.7" transform="rotate(-90 84.7 59.7)">- (V)</text>
<text x="188.8" y="58.3">Disclaimer</text>
<text x="90.8" y="65.9" transform="rotate(-90 90.8 65.9)">RE1</text>
<text x="124.7" y="65.4" transform="rotate(-90 124.7 65.4)">BC 547</text>
<text x="172.3" y="61">Risk of Electric shock (High Voltage)</text>
<text x="67.6" y="70.5">Common</text>
<text x="73.9" y="66.7">NO</text>
<text x="73.9" y="74.9">NC</text>
<text x="91.1" y="73.8" transform="rotate(-90 91.1 73.8)">J2</text>
<text x="90.8" y="83.7" transform="rotate(-90 90.8 83.7)">RE2</text>
<text x="124.7" y="83.2" transform="rotate(-90 124.7 83.2)">BC 547</text>
<text x="169.1" y="81.1">..</text>
<text x="67.6" y="88.3">Common</text>
<text x="73.9" y="84.5">NO</text>
<text x="73.9" y="92.7">NC</text>
<text x="91.1" y="91.5" transform="rotate(-90 91.1 91.5)">J3</text>
<text x="90.8" y="101.5" transform="rotate(-90 90.8 101.5)">RE3</text>
<text x="124.7" y="101.6" transform="rotate(-90 124.7 101.6)">BC 547</text>
<text x="67.6" y="106">Common</text>
<text x="73.9" y="102.2">NO</text>
<text x="73.9" y="110.5">NC</text>
<text x="91.1" y="109.3" transform="rotate(-90 91.1 109.3)">J4</text>
<text x="90.8" y="119.2" transform="rotate(-90 90.8 119.2)">RE4</text>
<text x="124.7" y="119.4" transform="rotate(-90 124.7 119.4)">BC 547</text>
<text x="137.4" y="114.9" transform="rotate(-90 137.4 114.9)">5 x 1N4007</text>
<text x="67.6" y="123.8">Common</text>
<text x="73.9" y="120">NO</text>
<text x="73.9" y="128.3">NC</text>
<text x="91.1" y="127.1" transform="rotate(-90 91.1 127.1)">J5</text>
<text x="73.9" y="137.8">NO</text>
<text x="90.8" y="137" transform="rotate(-90 90.8 137)">RE5</text>
<text x="124.1" y="137.2" transform="rotate(-90 124.1 137.2)">BC 547</text>
<text x="67.6" y="141.6">Common</text>
<text x="161.5" y="139.1">BC 547</text>
<text x="73.9" y="146">NC</text>
<text x="91.1" y="144.9" transform="rotate(-90 91.1 144.9)">J6</text>
<text x="101.2" y="161.8" transform="rotate(-90 101.2 161.8)">3</text>
<text x="66.9" y="162.5">OUT 220V</text>
<text x="69.5" y="166.4">Ground</text>
<text x="101.2" y="167.6" transform="rotate(-90 101.2 167.6)">1</text>
<text x="101.2" y="164.7" transform="rotate(-90 101.2 164.7)">2</text>
<text x="196.4" y="163.2">+</text>
<text x="76.5" y="173.3">AC Ground</text>
<text x="90.4" y="168.2" transform="rotate(-90 90.4 168.2)">FAN</text>
<text x="197.7" y="174" transform="rotate(-90 197.7 174)">-</text>
<text x="202.2" y="170.2" transform="rotate(-90 202.2 170.2)">Data</text>
<text x="68.9" y="179.7">Ground</text>
<text x="68.2" y="183.5">IN 220V</text>
<text x="90.4" y="184.7" transform="rotate(-90 90.4 184.7)">AC_LINE</text>
<text x="108.2" y="191.8">4 x 1N4007</text>
</g>
<g font-size="1.8">
<text x="97.7" y="35.4">16V100UF</text>
<text x="82.5" y="45.7" transform="rotate(-90 82.5 45.7)">LM-7805</text>
<text x="169.1" y="45">SENSOR</text>
<text x="77" y="55.4" transform="rotate(-90 77 55.4)">12V-DC</text>
<text x="169.5" y="57.4">10K1</text>
<text x="97" y="64.8" transform="rotate(-90 97 64.8)">25V100UF</text>
<text x="119.6" y="69.8" transform="rotate(-90 119.6 69.8)">D5</text>
<text x="120.4" y="72.4" transform="rotate(-90 120.4 72.4)">,</text>
<text x="131.3" y="76.9" transform="rotate(-90 131.3 76.9)">470R1</text>
<text x="168.6" y="76">10K</text>
<text x="119.6" y="87.5" transform="rotate(-90 119.6 87.5)">D6</text>
<text x="120.4" y="90.2" transform="rotate(-90 120.4 90.2)">,,</text>
<text x="131.3" y="94.7" transform="rotate(-90 131.3 94.7)">470R2</text>
<text x="144.6" y="101.3">22PF1</text>
<text x="192.6" y="98.4" transform="rotate(-90 192.6 98.4)">RXD</text>
<text x="195.2" y="98.4" transform="rotate(-90 195.2 98.4)">TXD</text>
<text x="197.7" y="98.4" transform="rotate(-90 197.7 98.4)">GND</text>
<text x="200.3" y="98.4" transform="rotate(-90 200.3 98.4)">VCC</text>
<text x="119.6" y="105.3" transform="rotate(-90 119.6 105.3)">D7</text>
<text x="120.4" y="107.9" transform="rotate(-90 120.4 107.9)">,,,</text>
<text x="144.6" y="107.7">22PF</text>
<text x="131.3" y="112.4" transform="rotate(-90 131.3 112.4)">470R3</text>
<text x="152" y="110.5" transform="rotate(-90 152 110.5)">16MHZ</text>
<text x="119.6" y="123.1" transform="rotate(-90 119.6 123.1)">D8</text>
<text x="120.4" y="125.7" transform="rotate(-90 120.4 125.7)">,,,,</text>
<text x="131.3" y="130.2" transform="rotate(-90 131.3 130.2)">470R4</text>
<text x="171.5" y="134.9">1K</text>
<text x="119.6" y="140.9" transform="rotate(-90 119.6 140.9)">D9</text>
<text x="120.4" y="143.5" transform="rotate(-90 120.4 143.5)">-</text>
<text x="131.3" y="148" transform="rotate(-90 131.3 148)">470R5</text>
<text x="167.4" y="146.5">.</text>
<text x="125" y="162.3" transform="rotate(-90 125 162.3)">330R</text>
<text x="146.3" y="165.7">BUZZER</text>
<text x="99" y="168.9" transform="rotate(-90 99 168.9)">BT134</text>
<text x="101.6" y="171.9" transform="rotate(-90 101.6 171.9)">330R.</text>
<text x="107.4" y="169.1">MOC3021</text>
<text x="138.9" y="170" transform="rotate(-90 138.9 170)">10K.</text>
<text x="195.1" y="171.1" transform="rotate(-90 195.1 171.1)">DHT-11</text>
<text x="128.1" y="177.5">...</text>
<text x="150.4" y="176.2" transform="rotate(-90 150.4 176.2)">470R</text>
<text x="96.3" y="181.8">56K.</text>
<text x="109.5" y="181.5" transform="rotate(-90 109.5 181.5)">D3</text>
<text x="113.3" y="181.5" transform="rotate(-90 113.3 181.5)">D1</text>
<text x="114.6" y="183.9" transform="rotate(-90 114.6 183.9)">D2</text>
<text x="118.4" y="183.9" transform="rotate(-90 118.4 183.9)">D4</text>
<text x="96.8" y="186.9">56K</text>
</g>
<text font-size="1.4" x="160.1" y="180.3" transform="rotate(-90 160.1 180.3)">LED1</text>
</svg>
